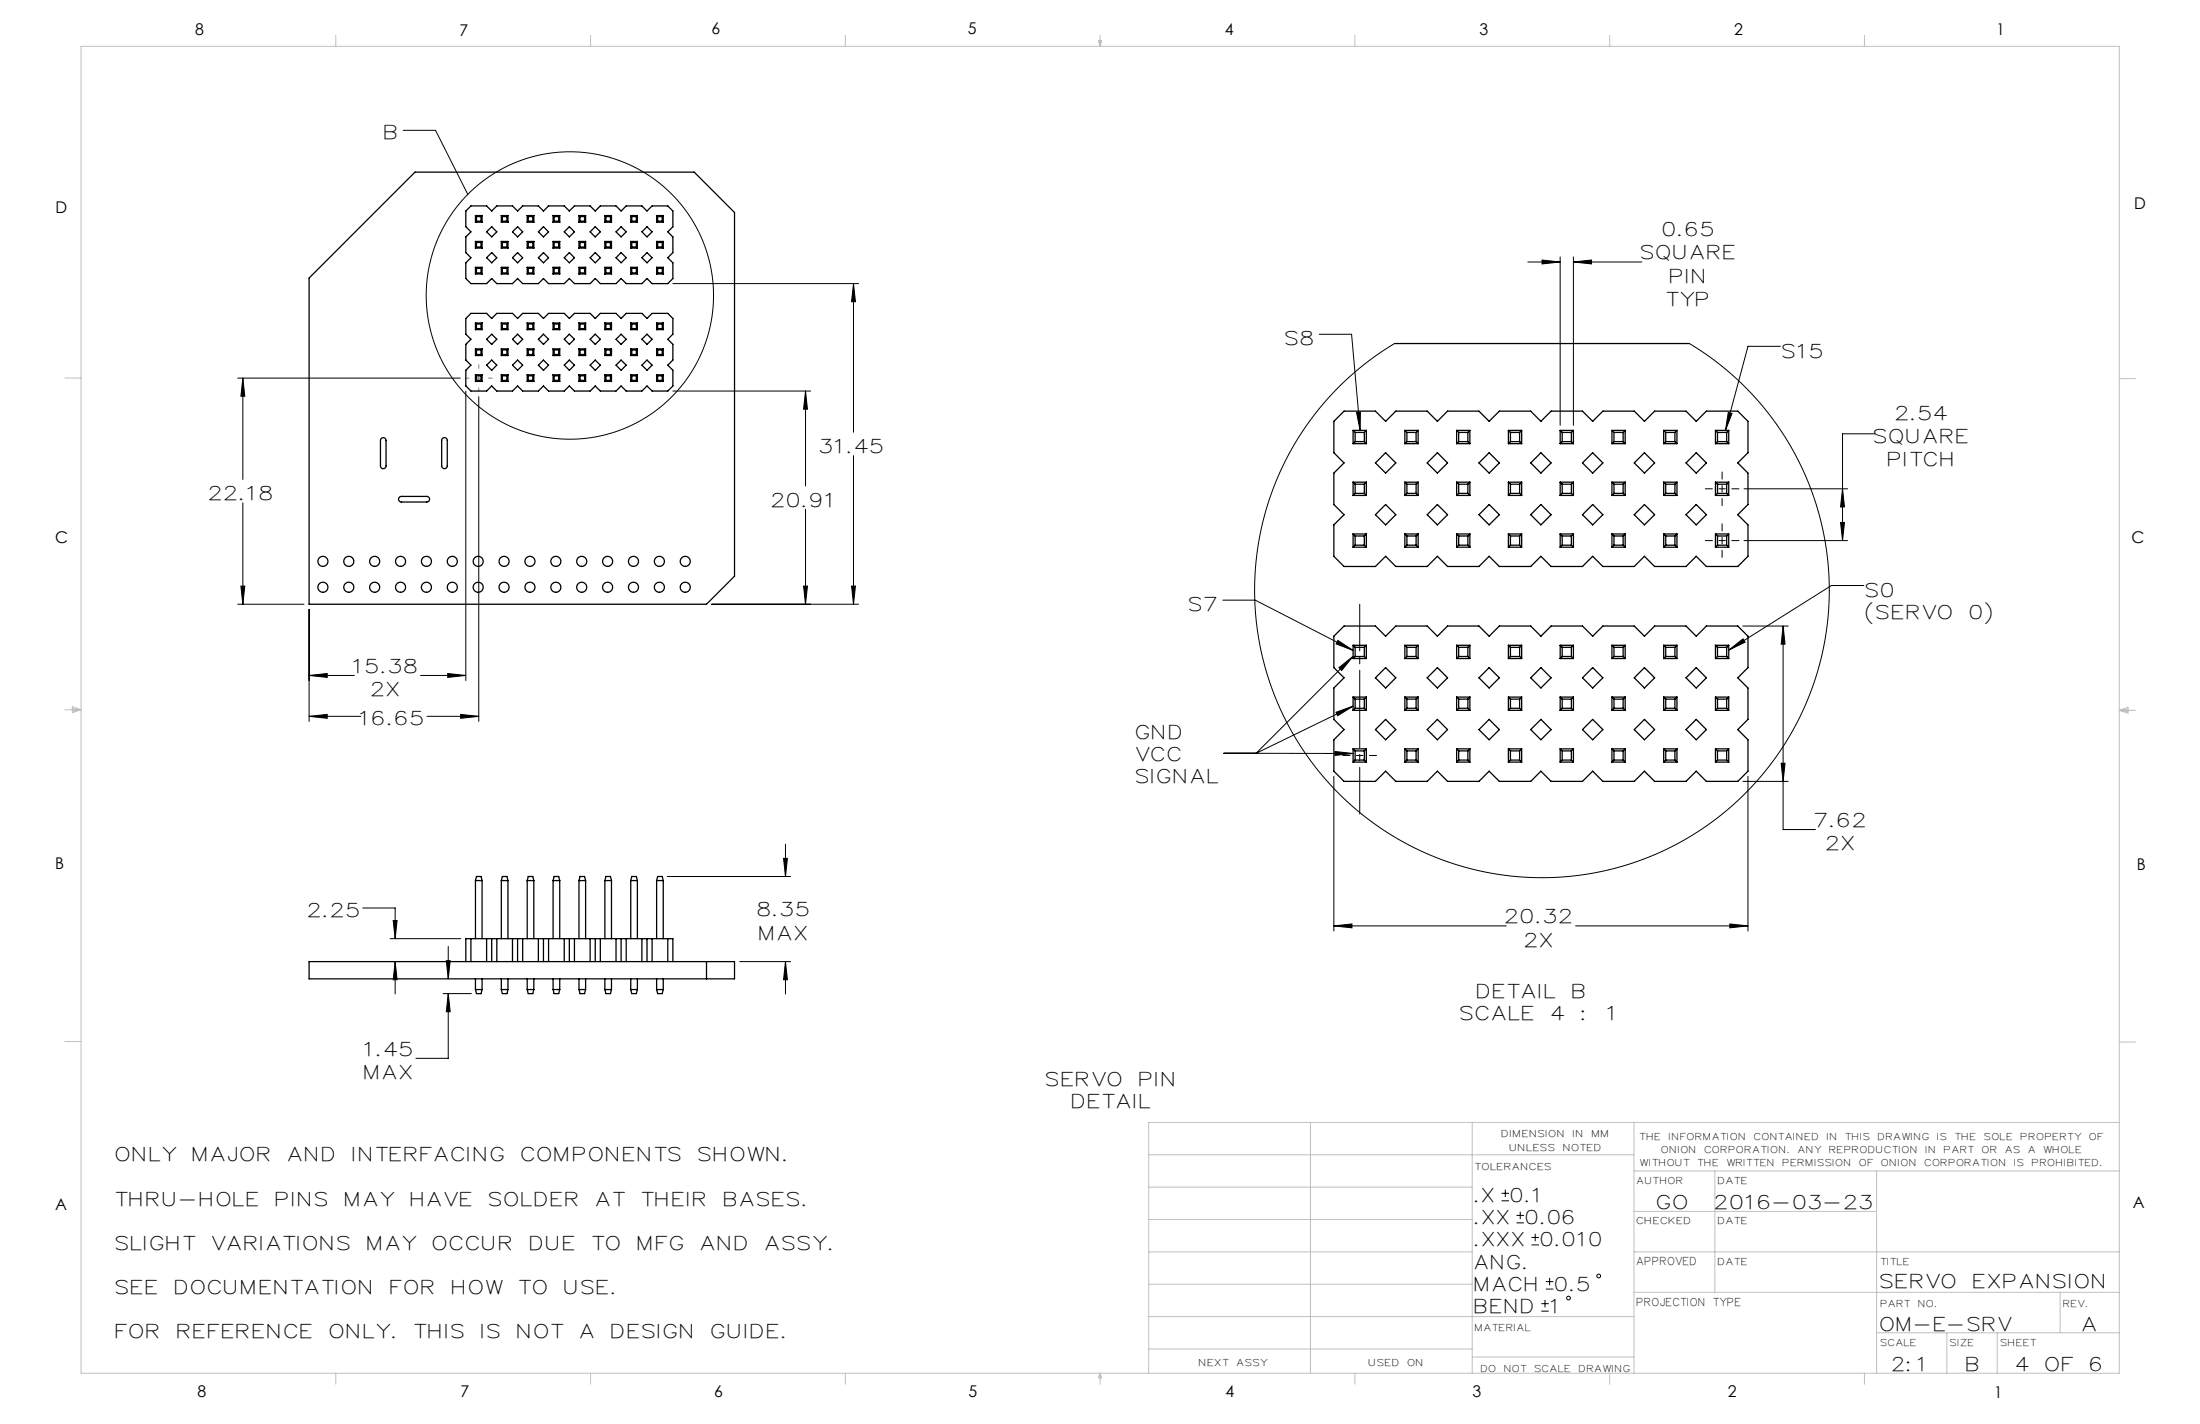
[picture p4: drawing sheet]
<svg xmlns="http://www.w3.org/2000/svg" width="432mm" height="279mm" viewBox="0 0 432 279" stroke-linecap="round" stroke-linejoin="round" font-family="sans-serif">
<g fill="none" stroke="#000" stroke-width=".2">
<path d="M79.1 25.6h6.4l6.3 12.5M132.1 55.6h36.4M167.5 55.6l.4 3.6h-.8zM167.5 55.6v29.2M299.9 51.4h6.3M302.7 51l3.5 .4-3.5 .4zM306.2 50.4v33M308.8 51.4l3.6-.4v.8zM308.8 50.4v33M308.8 51.4h13.4M46.7 74.2h43.6M47.7 74.2l.3 3.5h-.7z"/>
<path d="M47.7 74.2v19.9M91.4 76.7v56.8M94 77.8v63.8M132.1 76.7h27M158.1 76.7l.4 3.6h-.8zM158.1 76.7v18.7M258.9 65.6h6.4l1.7 18.8M273.7 67.4l-4 2.6-3.6 2.8-3.3 3.1-3 3.3-2.8 3.5-2.5 3.8-2.3 4.2-1.9 4.1-1.6 4.5-1.1 4.4-.8 4.4-.5 4.5v4.8l.3 4.5 .7 4.7 1 4.4 1.5 4.6 1.8 4.1 2 4 2.4 3.9 2.7 3.6 3 3.4 3.2 3.1 3.7 3.1 3.9 2.7 3.9 2.3 4.1 1.9 4.2 1.6 4.4 1.3 4.4 .9 4.4 .5 4.8 .2 4.5-.2 4.8-.6 4.4-.9 4.3-1.3 4.5-1.7 4.1-2 3.9-2.3 3.6-2.5 3.5-2.9 3.4-3.4 3-3.4 2.7-3.6 2.3-3.8 2.2-4.3 1.7-4.2 1.4-4.3 1-4.4 .7-4.7 .3-4.5-.1-4.7-.4-4.5-.8-4.4-1.2-4.6-1.6-4.3-1.8-4.1-2.3-4.2-2.5-3.7-2.8-3.6-3.1-3.3-3.3-3-3.6-2.8-3.9-2.6M349.4 68h-6.3l-4.4 16.4M47.7 98.7v19.9M158.1 99.9v18.7M167.5 89.4v29.2"/>
<path d="M266.3 80.9h.7v3.5zM339.2 80.9l.7 .2-1.2 3.3zM342.3 95.9h20.3M361.6 95.9l.4 3.6h-.7zM368 85.1h-6.4v21M46.7 118.6h13M47.3 115h.7l-.3 3.6zM60.7 119.6v22M139.7 118.6h28.8M157.7 115h.8l-.4 3.6zM167.1 115h.8l-.4 3.6zM240 117.8h6.4l19.2 9.8"/>
<path d="M342.3 106.1h20.3M361.3 102.5h.7l-.4 3.6zM365.8 114.9h-6.3l-20.2 12.7M60.7 132.5l3.5-.3v.7zM60.7 132.5h8.8M82.5 132.5h8.9M87.9 132.2l3.5 .3-3.5 .4zM262.2 139.8l3.4-1.3-3.1 1.9zM262.6 125.7l3 1.9-3.4-1.3zM262.8 131l2.8-2.2-2.3 2.7zM265.6 128.8l-19.1 19M265.6 138.5l-19.1 9.3"/>
<path d="M339.3 127.6l2.8-2.3 .4 .7zM342.1 122.8h8.9M350 122.8l.4 3.6h-.8zM350 122.8v40h6.3M60.7 140.6l3.5-.4v.7zM60.7 140.6h10.1M83.8 140.6h10.2M90.4 140.2l3.6 .4-3.6 .3zM240.2 147.8h6.3M246.5 147.8h19.1M261.8 152.3v30.4M262 147.5l3.6 .3-3.6 .4z"/>
<path d="M342.1 153.3h8.9M343.1 152.3v30.4M349.6 149.8h.8l-.4 3.5zM71.2 178.2h6.4v6M131 172h24.2M153.8 168.4h.7l-.3 3.6zM154.2 165.6v6.4M76.6 184.2h13.8M77.2 180.6h.7l-.3 3.6zM77.6 188.7l.3 3.5h-.7zM77.6 188.7v6.3M87 195h5.5"/>
<path d="M87.6 188.5h.8l-.4 3.6zM88 195l.4 3.5h-.8zM88 195v12.6h-6.4M88 185.7v6.4M145.2 188.7h10M154.2 188.7l.3 3.5h-.7zM154.2 188.7v6.3M261.8 181.7l3.6-.4v.8zM261.8 181.7h33.8M309.2 181.7h33.9M339.5 181.3l3.6 .4-3.6 .4zM294.7 235.6h1.5"/>
<path d="M294.7 234.1h1.5M295.4 233.4v1.5M297.7 239.9h1.4M297.7 238.5h1.4M298.4 237.7v1.5M300.6 244.3h1.5M300.6 242.8h1.5M301.3 242.1v1.4M302.5 257.3h1.5M302.5 255.8h1.5M303.2 255.1v1.4M303.4 252.9h1.5"/>
<path d="M303.4 251.5h1.5M304.1 250.7v1.5"/>
<circle cx="111.9" cy="58" r="28.2"/>
<circle cx="307.9" cy="254.7" r=".37"/>
<circle cx="313.8" cy="250.4" r=".37"/>
</g>
<path d="M266.9 118.6v41.1" fill="none" stroke="#000" stroke-width=".2" stroke-dasharray="15.2 1.3 1.3 1.3" stroke-dashoffset="6.1"/>
<path d="M334.7 95.9h6.6M338 92.6v6.6M338 102.8v6.6M341.3 106.1h-6.6M263.6 148.2h6.6" fill="none" stroke="#000" stroke-width=".2" stroke-dasharray="15.2 1.3 1.3 1.3" stroke-dashoffset="13.8"/>
<path d="M94 71.5v5.3M96.6 74.2h-5.3" fill="none" stroke="#808080" stroke-width=".2" stroke-dasharray="15.2 1.3 1.3 1.3" stroke-dashoffset="14.5"/>
<g fill="none" stroke="#c0c0c0" stroke-width=".2">
<path d="M15.9 9.1h400.1v260.3h-400.1zM65.9 6.9v2.2M115.9 6.9v2.2M165.9 6.9v2.2M215.6 8h.6l-.3 1.1zM215.7 8l.2 1.1M215.9 6.9v2.2M216 8l-.1 1.1M265.9 6.9v2.2M315.9 6.9v2.2M365.9 6.9v2.2M12.7 74.2h3.2"/>
<path d="M416 74.3h3.1M12.7 139.3h3.2M14.2 139l1.7 .3M14.2 138.7l1.7 .6-1.7 .5zM15.9 139.3l-1.7 .2M416 139.4h3.1M416 139.4l1.7-.6v1.1zM416 139.4l1.7 .2M417.7 139.1l-1.7 .3M12.7 204.4h3.2M416 204.5h3.1M225.5 226.6h95.2"/>
<path d="M225.5 239.3h63.5M225.5 232.9h63.5M257.2 220.2v49.2M289 220.2v49.2M320.7 220.2v49.2M320.7 237.7h47.6M320.7 229.8h95.3M336.6 229.8v23.8M368.3 229.8v39.6M416 220.2h-190.5v49.2M225.5 258.3h95.2M225.5 245.6h63.5"/>
<path d="M225.5 252h63.5M320.7 253.6h95.3M320.7 245.6h95.3M404.3 253.6v7.9M65.9 269.4v2.2M115.9 269.4v2.2M165.9 269.4v2.2M215.9 269.4v2.2M215.9 269.4l.3 .9h-.6zM225.5 264.7h63.5M265.9 269.4v2.2M289 266.3h31.7"/>
<path d="M315.9 269.4v2.2M365.9 269.4v2.2M368.3 261.5h47.7M382.1 261.5v7.9M392 261.5v7.9"/>
</g>
<g fill="#000">
<path d="M60.7 132.5l3.5-.3v.7zM87.9 132.2l3.5 .3-3.5 .4zM47.7 74.2l.3 3.5h-.7zM47.3 115h.7l-.3 3.6zM90.4 140.2l3.6 .4-3.6 .3zM60.7 140.6l3.5-.4v.7zM157.7 115h.8l-.4 3.6zM158.1 76.7l.4 3.6h-.8zM167.1 115h.8l-.4 3.6zM167.5 55.6l.4 3.6h-.8zM153.8 168.4h.7l-.3 3.6zM154.2 188.7l.3 3.5h-.7zM77.2 180.6h.7l-.3 3.6zM77.6 188.7l.3 3.5h-.7zM87.6 188.5h.8l-.4 3.6zM88 195l.4 3.5h-.8zM261.8 181.7l3.6-.4v.8zM339.5 181.3l3.6 .4-3.6 .4zM349.6 149.8h.8l-.4 3.5zM350 122.8l.4 3.6h-.8zM361.6 95.9l.4 3.6h-.7zM361.3 102.5h.7l-.4 3.6zM302.7 51l3.5 .4-3.5 .4zM308.8 51.4l3.6-.4v.8z"/>
<path d="M262.8 131l2.8-2.2-2.3 2.7zM262.2 139.8l3.4-1.3-3.1 1.9zM262 147.5l3.6 .3-3.6 .4zM339.3 127.6l2.8-2.3 .4 .7zM262.6 125.7l3 1.9-3.4-1.3zM266.3 80.9h.7v3.5zM339.2 80.9l.7 .2-1.2 3.3z"/>
</g>
<g fill="none" stroke="#000" stroke-width=".25">
<path d="M60.7 54.6l20.8-20.8h54.7l8 7.9v71.4l-5.5 5.5h-78zM91.4 41.4l1-1h3.1l1 1 1-1h3.1l1 1 1-1h3.1l1 1 1-1h3l1 1 1-1h3.1l1 1 1-1h3.1l1 1 1-1h3.1l1 1 1-1h3.1l1 1v3.1l-1 1 1 1v3.1l-1 1 1 1v3l-1 1h-3.1l-1-1-1 1h-3.1l-1-1-1 1h-3.1l-1-1-1 1h-3.1l-1-1-1 1h-3l-1-1-1 1h-3.1l-1-1-1 1h-3.1l-1-1-1 1h-3.1l-1-1v-3l1-1-1-1v-3.1l1-1-1-1zM93.3 43.6h1.3M93.3 42.3v1.3M93.3 47.4v1.3M93.3 52.5v1.3M93.3 42.3l.2 .2M93.3 42.3h1.3M93.3 53.8h1.3M93.3 52.5h1.3M93.3 48.7h1.3M93.3 47.4h1.3"/>
<path d="M93.3 47.4l.2 .2M93.3 52.5l.2 .2M93.5 43.4h.9M93.5 42.5v.9M93.5 47.6v.9M93.5 52.7v.9M93.5 42.5h.9M93.5 43.4l-.2 .2M93.5 48.5h.9M93.5 47.6h.9M93.5 53.6h.9M93.5 52.7h.9"/>
<path d="M93.5 48.5l-.2 .2M93.5 53.6l-.2 .2M94.4 42.5v.9M94.4 47.6v.9M94.4 52.7v.9M94.4 43.4l.2 .2M94.4 48.5l.2 .2M94.4 53.6l.2 .2M94.6 42.3l-.2 .2M94.6 42.3v1.3M94.6 47.4v1.3M94.6 52.5v1.3"/>
<path d="M94.6 47.4l-.2 .2M94.6 52.5l-.2 .2M95.5 50.6l1-1 1 1-1 1zM96.5 44.5l1 1-1 1-1-1zM98.4 47.4l.2 .2M98.4 43.6h1.3M98.4 42.3h1.3M98.4 53.8h1.3M98.4 52.5h1.3M98.4 48.7h1.3M98.4 47.4h1.3M98.4 52.5l.2 .2"/>
<path d="M98.4 42.3v1.3M98.4 47.4v1.3M98.4 52.5v1.3M98.4 42.3l.2 .2M98.6 43.4h.9M98.6 42.5h.9M98.6 48.5h.9M98.6 47.6h.9M98.6 53.6h.9M98.6 52.7h.9M98.6 43.4l-.2 .2M98.6 42.5v.9"/>
<path d="M98.6 47.6v.9M98.6 52.7v.9M98.6 48.5l-.2 .2M98.6 53.6l-.2 .2M99.5 48.5l.2 .2M99.5 53.6l.2 .2M99.5 42.5v.9M99.5 47.6v.9M99.5 52.7v.9M99.5 43.4l.2 .2M99.7 42.3l-.2 .2M99.7 47.4l-.2 .2"/>
<path d="M99.7 42.3v1.3M99.7 47.4v1.3M99.7 52.5v1.3M99.7 52.5l-.2 .2M100.6 50.6l1-1 1 1-1 1zM100.6 45.5l1-1 1 1-1 1zM103.5 52.5l.2 .2M103.5 43.6h1.3M103.5 42.3h1.3M103.5 47.4l.2 .2M103.5 53.8h1.3M103.5 52.5h1.3"/>
<path d="M103.5 48.7h1.3M103.5 47.4h1.3M103.5 42.3l.2 .2M103.5 42.3v1.3M103.5 47.4v1.3M103.5 52.5v1.3M103.7 43.4h.9M103.7 42.5h.9M103.7 48.5h.9M103.7 47.6h.9M103.7 53.6h.9M103.7 52.7h.9"/>
<path d="M103.7 43.4l-.2 .2M103.7 42.5v.9M103.7 47.6v.9M103.7 52.7v.9M103.7 53.6l-.2 .2M103.7 48.5l-.2 .2M104.6 53.6l.2 .2M104.6 48.5l.2 .2M104.6 42.5v.9M104.6 47.6v.9M104.6 52.7v.9M104.6 43.4l.2 .2"/>
<path d="M104.8 42.3l-.2 .2M104.8 52.5l-.2 .2M104.8 42.3v1.3M104.8 47.4v1.3M104.8 52.5v1.3M104.8 47.4l-.2 .2M105.7 50.6l1-1 1 1-1 1zM105.7 45.5l1-1 1 1-1 1zM108.6 43.6h1.3M108.6 42.3h1.3M108.6 52.5l.2 .2M108.6 53.8h1.3"/>
<path d="M108.6 42.3v1.3M108.6 47.4v1.3M108.6 52.5v1.3M108.6 52.5h1.3M108.6 48.7h1.3M108.6 47.4h1.3M108.6 42.3l.2 .2M108.6 47.4l.2 .2M108.8 43.4h.9M108.8 42.5h.9M108.8 48.5h.9M108.8 47.6h.9"/>
<path d="M108.8 53.6h.9M108.8 42.5v.9M108.8 47.6v.9M108.8 52.7v.9M108.8 52.7h.9M108.8 53.6l-.2 .2M108.8 48.5l-.2 .2M108.8 43.4l-.2 .2M109.7 42.5v.9M109.7 47.6v.9M109.7 52.7v.9M109.7 53.6l.2 .2"/>
<path d="M109.7 48.5l.2 .2M109.7 43.4l.2 .2M109.9 52.5l-.2 .2M109.9 42.3v1.3M109.9 47.4v1.3M109.9 52.5v1.3M109.9 47.4l-.2 .2M109.9 42.3l-.2 .2M110.7 50.6l1-1 1 1-1 1zM111.7 44.5l1 1-1 1-1-1zM113.6 43.6h1.3M113.6 42.3h1.3"/>
<path d="M113.6 53.8h1.3M113.6 52.5h1.3M113.6 48.7h1.3M113.6 47.4h1.3M113.6 52.5l.2 .2M113.6 42.3v1.3M113.6 47.4v1.3M113.6 52.5v1.3M113.6 42.3l.2 .2M113.6 47.4l.2 .2M113.8 43.4h.9M113.8 42.5h.9"/>
<path d="M113.8 48.5h.9M113.8 42.5v.9M113.8 47.6v.9M113.8 52.7v.9M113.8 47.6h.9M113.8 53.6h.9M113.8 52.7h.9M113.8 48.5l-.2 .2M113.8 53.6l-.2 .2M113.8 43.4l-.2 .2M114.7 42.5v.9M114.7 47.6v.9"/>
<path d="M114.7 52.7v.9M114.7 53.6l.2 .2M114.7 43.4l.2 .2M114.7 48.5l.2 .2M114.9 47.4l-.2 .2M114.9 52.5l-.2 .2M114.9 42.3v1.3M114.9 47.4v1.3M114.9 52.5v1.3M114.9 42.3l-.2 .2M115.8 50.6l1-1 1 1-1 1zM115.8 45.5l1-1 1 1-1 1z"/>
<path d="M118.7 43.6h1.3M118.7 42.3h1.3M118.7 53.8h1.3M118.7 52.5h1.3M118.7 48.7h1.3M118.7 47.4h1.3M118.7 52.5l.2 .2M118.7 42.3v1.3M118.7 47.4v1.3M118.7 52.5v1.3M118.7 47.4l.2 .2M118.7 42.3l.2 .2"/>
<path d="M118.9 43.4h.9M118.9 42.5h.9M118.9 48.5h.9M118.9 47.6h.9M118.9 53.6h.9M118.9 52.7h.9M118.9 43.4l-.2 .2M118.9 48.5l-.2 .2M118.9 42.5v.9M118.9 47.6v.9M118.9 52.7v.9M118.9 53.6l-.2 .2"/>
<path d="M119.8 42.5v.9M119.8 47.6v.9M119.8 52.7v.9M119.8 53.6l.2 .2M119.8 48.5l.2 .2M119.8 43.4l.2 .2M120 42.3l-.2 .2M120 47.4l-.2 .2M120 52.5l-.2 .2M120 42.3v1.3M120 47.4v1.3M120 52.5v1.3"/>
<path d="M120.9 50.6l1-1 1 1-1 1zM121.9 44.5l1 1-1 1-1-1zM123.8 43.6h1.3M123.8 42.3h1.3M123.8 53.8h1.3M123.8 52.5h1.3M123.8 42.3l.2 .2M123.8 48.7h1.3M123.8 47.4h1.3M123.8 52.5l.2 .2M123.8 42.3v1.3M123.8 47.4v1.3"/>
<path d="M123.8 52.5v1.3M123.8 47.4l.2 .2M124 43.4h.9M124 42.5h.9M124 48.5h.9M124 47.6h.9M124 53.6h.9M124 52.7h.9M124 53.6l-.2 .2M124 43.4l-.2 .2M124 48.5l-.2 .2M124 42.5v.9"/>
<path d="M124 47.6v.9M124 52.7v.9M124.9 43.4l.2 .2M124.9 42.5v.9M124.9 47.6v.9M124.9 52.7v.9M124.9 53.6l.2 .2M124.9 48.5l.2 .2M125.1 52.5l-.2 .2M125.1 47.4l-.2 .2M125.1 42.3v1.3M125.1 47.4v1.3"/>
<path d="M125.1 52.5v1.3M125.1 42.3l-.2 .2M127 44.5l1 1-1 1-1-1zM127 49.6l1 1-1 1-1-1zM128.9 43.6h1.3M128.9 42.3h1.3M128.9 53.8h1.3M128.9 52.5h1.3M128.9 47.4l.2 .2M128.9 48.7h1.3M128.9 42.3v1.3M128.9 47.4v1.3"/>
<path d="M128.9 52.5v1.3M128.9 47.4h1.3M128.9 52.5l.2 .2M128.9 42.3l.2 .2M129.1 43.4h.9M129.1 42.5h.9M129.1 48.5h.9M129.1 47.6h.9M129.1 53.6h.9M129.1 52.7h.9M129.1 42.5v.9M129.1 47.6v.9"/>
<path d="M129.1 52.7v.9M129.1 48.5l-.2 .2M129.1 43.4l-.2 .2M129.1 53.6l-.2 .2M130 42.5v.9M130 47.6v.9M130 52.7v.9M130 48.5l.2 .2M130 53.6l.2 .2M130 43.4l.2 .2M130.2 47.4l-.2 .2M130.2 42.3v1.3"/>
<path d="M130.2 47.4v1.3M130.2 52.5v1.3M130.2 42.3l-.2 .2M130.2 52.5l-.2 .2M92.4 61.5h3.1l1 1 1-1h3.1l1 1 1-1h3.1l1 1 1-1h3l1 1 1-1h3.1l1 1 1-1h3.1l1 1 1-1h3.1l1 1 1-1h3.1l1 1v3.1l-1 1 1 1v3l-1 1 1 1v3.1l-1 1h-3.1l-1-1-1 1h-3.1l-1-1-1 1h-3.1l-1-1-1 1h-3.1l-1-1-1 1h-3l-1-1-1 1h-3.1l-1-1-1 1h-3.1l-1-1-1 1h-3.1l-1-1v-3.1l1-1-1-1v-3l1-1-1-1v-3.1zM93.3 63.4v1.3M93.3 68.5v1.3M93.3 73.5v1.3M93.3 68.5l.2 .2M93.3 69.8h1.3M93.3 64.7h1.3M93.3 74.8h1.3"/>
<path d="M93.3 63.4l.2 .2M93.3 73.5l.2 .2M93.3 73.5h1.3M93.3 68.5h1.3M93.3 63.4h1.3M93.5 63.6v.9M93.5 68.7v.9M93.5 73.7v.9M93.5 69.6h.9M93.5 69.6l-.2 .2M93.5 64.5h.9M93.5 63.6h.9"/>
<path d="M93.5 74.6h.9M93.5 73.7h.9M93.5 74.6l-.2 .2M93.5 68.7h.9M93.5 64.5l-.2 .2M94.4 63.6v.9M94.4 68.7v.9M94.4 73.7v.9M94.4 69.6l.2 .2M94.4 64.5l.2 .2M94.4 74.6l.2 .2M94.6 63.4v1.3"/>
<path d="M94.6 68.5v1.3M94.6 73.5v1.3M94.6 68.5l-.2 .2M94.6 73.5l-.2 .2M94.6 63.4l-.2 .2M96.5 65.6l1 1-1 1-1-1zM96.5 70.6l1 1-1 1-1-1zM98.4 63.4v1.3M98.4 68.5v1.3M98.4 73.5v1.3M98.4 73.5l.2 .2M98.4 69.8h1.3"/>
<path d="M98.4 64.7h1.3M98.4 74.8h1.3M98.4 68.5l.2 .2M98.4 63.4l.2 .2M98.4 73.5h1.3M98.4 68.5h1.3M98.4 63.4h1.3M98.6 63.6v.9M98.6 68.7v.9M98.6 73.7v.9M98.6 69.6h.9M98.6 64.5l-.2 .2"/>
<path d="M98.6 64.5h.9M98.6 63.6h.9M98.6 74.6h.9M98.6 73.7h.9M98.6 74.6l-.2 .2M98.6 69.6l-.2 .2M98.6 68.7h.9M99.5 63.6v.9M99.5 68.7v.9M99.5 73.7v.9M99.5 74.6l.2 .2M99.5 69.6l.2 .2"/>
<path d="M99.5 64.5l.2 .2M99.7 63.4v1.3M99.7 68.5v1.3M99.7 73.5v1.3M99.7 63.4l-.2 .2M99.7 73.5l-.2 .2M99.7 68.5l-.2 .2M101.6 70.6l1 1-1 1-1-1zM101.6 65.6l1 1-1 1-1-1zM103.5 63.4v1.3M103.5 68.5v1.3M103.5 73.5v1.3"/>
<path d="M103.5 69.8h1.3M103.5 64.7h1.3M103.5 74.8h1.3M103.5 73.5l.2 .2M103.5 68.5l.2 .2M103.5 73.5h1.3M103.5 68.5h1.3M103.5 63.4h1.3M103.5 63.4l.2 .2M103.7 63.6v.9M103.7 68.7v.9M103.7 73.7v.9"/>
<path d="M103.7 69.6h.9M103.7 64.5h.9M103.7 63.6h.9M103.7 74.6l-.2 .2M103.7 74.6h.9M103.7 73.7h.9M103.7 69.6l-.2 .2M103.7 64.5l-.2 .2M103.7 68.7h.9M104.6 63.6v.9M104.6 68.7v.9M104.6 73.7v.9"/>
<path d="M104.6 64.5l.2 .2M104.6 74.6l.2 .2M104.6 69.6l.2 .2M104.8 63.4v1.3M104.8 68.5v1.3M104.8 73.5v1.3M104.8 73.5l-.2 .2M104.8 68.5l-.2 .2M104.8 63.4l-.2 .2M105.7 66.6l1-1 1 1-1 1zM106.7 70.6l1 1-1 1-1-1zM108.6 63.4v1.3"/>
<path d="M108.6 68.5v1.3M108.6 73.5v1.3M108.6 69.8h1.3M108.6 64.7h1.3M108.6 68.5l.2 .2M108.6 74.8h1.3M108.6 73.5l.2 .2M108.6 73.5h1.3M108.6 68.5h1.3M108.6 63.4h1.3M108.6 63.4l.2 .2M108.8 63.6v.9"/>
<path d="M108.8 68.7v.9M108.8 73.7v.9M108.8 69.6h.9M108.8 64.5h.9M108.8 63.6h.9M108.8 69.6l-.2 .2M108.8 74.6h.9M108.8 73.7h.9M108.8 64.5l-.2 .2M108.8 74.6l-.2 .2M108.8 68.7h.9M109.7 63.6v.9"/>
<path d="M109.7 68.7v.9M109.7 73.7v.9M109.7 69.6l.2 .2M109.7 74.6l.2 .2M109.7 64.5l.2 .2M109.9 63.4v1.3M109.9 68.5v1.3M109.9 73.5v1.3M109.9 68.5l-.2 .2M109.9 63.4l-.2 .2M109.9 73.5l-.2 .2M110.7 66.6l1-1 1 1-1 1z"/>
<path d="M111.7 70.6l1 1-1 1-1-1zM113.6 63.4v1.3M113.6 68.5v1.3M113.6 73.5v1.3M113.6 69.8h1.3M113.6 63.4l.2 .2M113.6 64.7h1.3M113.6 73.5l.2 .2M113.6 74.8h1.3M113.6 68.5l.2 .2M113.6 73.5h1.3M113.6 68.5h1.3"/>
<path d="M113.6 63.4h1.3M113.8 63.6v.9M113.8 68.7v.9M113.8 73.7v.9M113.8 69.6h.9M113.8 64.5h.9M113.8 63.6h.9M113.8 64.5l-.2 .2M113.8 74.6h.9M113.8 73.7h.9M113.8 74.6l-.2 .2M113.8 69.6l-.2 .2"/>
<path d="M113.8 68.7h.9M114.7 63.6v.9M114.7 68.7v.9M114.7 73.7v.9M114.7 64.5l.2 .2M114.7 74.6l.2 .2M114.7 69.6l.2 .2M114.9 63.4v1.3M114.9 68.5v1.3M114.9 73.5v1.3M114.9 63.4l-.2 .2M114.9 73.5l-.2 .2"/>
<path d="M114.9 68.5l-.2 .2M115.8 66.6l1-1 1 1-1 1zM116.8 70.6l1 1-1 1-1-1zM118.7 63.4v1.3M118.7 68.5v1.3M118.7 73.5v1.3M118.7 69.8h1.3M118.7 68.5l.2 .2M118.7 64.7h1.3M118.7 74.8h1.3M118.7 63.4l.2 .2M118.7 73.5l.2 .2"/>
<path d="M118.7 73.5h1.3M118.7 68.5h1.3M118.7 63.4h1.3M118.9 63.6v.9M118.9 68.7v.9M118.9 73.7v.9M118.9 69.6h.9M118.9 64.5h.9M118.9 63.6h.9M118.9 74.6h.9M118.9 73.7h.9M118.9 69.6l-.2 .2"/>
<path d="M118.9 64.5l-.2 .2M118.9 74.6l-.2 .2M118.9 68.7h.9M119.8 63.6v.9M119.8 68.7v.9M119.8 73.7v.9M119.8 64.5l.2 .2M119.8 74.6l.2 .2M119.8 69.6l.2 .2M120 63.4v1.3M120 68.5v1.3M120 73.5v1.3"/>
<path d="M120 68.5l-.2 .2M120 63.4l-.2 .2M120 73.5l-.2 .2M120.9 66.6l1-1 1 1-1 1zM121.9 70.6l1 1-1 1-1-1zM123.8 63.4v1.3M123.8 68.5v1.3M123.8 73.5v1.3M123.8 69.8h1.3M123.8 64.7h1.3M123.8 74.8h1.3M123.8 68.5l.2 .2"/>
<path d="M123.8 73.5l.2 .2M123.8 73.5h1.3M123.8 63.4l.2 .2M123.8 68.5h1.3M123.8 63.4h1.3M124 63.6v.9M124 68.7v.9M124 73.7v.9M124 69.6h.9M124 64.5h.9M124 63.6h.9M124 74.6h.9"/>
<path d="M124 73.7h.9M124 64.5l-.2 .2M124 69.6l-.2 .2M124 68.7h.9M124 74.6l-.2 .2M124.9 63.6v.9M124.9 68.7v.9M124.9 73.7v.9M124.9 69.6l.2 .2M124.9 74.6l.2 .2M124.9 64.5l.2 .2M125.1 63.4v1.3"/>
<path d="M125.1 68.5v1.3M125.1 73.5v1.3M125.1 63.4l-.2 .2M125.1 68.5l-.2 .2M125.1 73.5l-.2 .2M126 66.6l1-1 1 1-1 1zM127 70.6l1 1-1 1-1-1zM128.9 63.4v1.3M128.9 68.5v1.3M128.9 73.5v1.3M128.9 69.8h1.3M128.9 64.7h1.3"/>
<path d="M128.9 74.8h1.3M128.9 73.5h1.3M128.9 68.5l.2 .2M128.9 68.5h1.3M128.9 73.5l.2 .2M128.9 63.4h1.3M128.9 63.4l.2 .2M129.1 63.6v.9M129.1 68.7v.9M129.1 73.7v.9M129.1 69.6h.9M129.1 64.5h.9"/>
<path d="M129.1 63.6h.9M129.1 74.6h.9M129.1 73.7h.9M129.1 64.5l-.2 .2M129.1 68.7h.9M129.1 69.6l-.2 .2M129.1 74.6l-.2 .2M130 63.6v.9M130 68.7v.9M130 73.7v.9M130 69.6l.2 .2M130 74.6l.2 .2"/>
<path d="M130 64.5l.2 .2M130.2 63.4v1.3M130.2 68.5v1.3M130.2 73.5v1.3M130.2 63.4l-.2 .2M130.2 68.5l-.2 .2M130.2 73.5l-.2 .2M273.7 67.4h57.9M74.8 86a.55 .55 0 0 1 .6-.1 .55 .55 0 0 1 .4 .5v5a.55 .55 0 0 1-.6 .6 .55 .55 0 0 1-.5-.6v-5zM78.4 97.6l.4-.2h5a.55 .55 0 0 1 .5 .6 .55 .55 0 0 1-.5 .5h-5a.55 .55 0 0 1-.5-.3 .55 .55 0 0 1 .1-.6zM86.8 86a.55 .55 0 0 1 .6-.1 .55 .55 0 0 1 .4 .5v5a.55 .55 0 0 1-.6 .6 .55 .55 0 0 1-.5-.6v-5zM261.8 82.7l2-2h6.2l2 2 2-2h6.1l2 2 2-2h6.2l2 2 2-2h6.1l2 2 2-2h6.2l2 2 2-2h6.2l2 2 2-2h6.1l2 2 2-2h6.2l2 2v6.1l-2 2 2 2v6.2l-2 2 2 2v6.1l-2 2h-6.2l-2-2-2 2h-6.1l-2-2-2 2h-6.2l-2-2-2 2h-6.2l-2-2-2 2h-6.1l-2-2-2 2h-6.2l-2-2-2 2h-6.1l-2-2-2 2h-6.2l-2-2v-6.1l2-2-2-2v-6.2l2-2-2-2z"/>
<path d="M265.6 84.4l.4 .4M265.6 87h2.6M265.6 84.4v2.6M265.6 94.6v2.6M265.6 84.4h2.6M265.6 97.2h2.6M265.6 94.6h2.6M265.6 94.6l.4 .4M266 86.6h1.8M266 84.8v1.8M266 95v1.8M266 84.8h1.8"/>
<path d="M266 86.6l-.4 .4M266 96.8h1.8M266 95h1.8M266 96.8l-.4 .4M267.8 84.8v1.8M267.8 95v1.8M267.8 86.6l.4 .4M267.8 96.8l.4 .4M268.2 84.4l-.4 .4M268.2 84.4v2.6M268.2 94.6v2.6M268.2 94.6l-.4 .4"/>
<path d="M272 88.8l2 2-2 2-2-2zM275.7 94.6l.4 .4M275.7 87h2.6M275.7 84.4h2.6M275.7 84.4l.4 .4M275.7 97.2h2.6M275.7 94.6h2.6M275.7 84.4v2.6M275.7 94.6v2.6M276.1 86.6h1.8M276.1 84.8h1.8M276.1 96.8h1.8"/>
<path d="M276.1 95h1.8M276.1 86.6l-.4 .4M276.1 84.8v1.8M276.1 95v1.8M276.1 96.8l-.4 .4M277.9 96.8l.4 .4M277.9 86.6l.4 .4M277.9 84.8v1.8M277.9 95v1.8M278.3 84.4l-.4 .4M278.3 94.6l-.4 .4M278.3 84.4v2.6"/>
<path d="M278.3 94.6v2.6M282.1 99l2 2-2 2-2-2zM282.1 88.8l2 2-2 2-2-2zM285.9 87h2.6M285.9 84.4h2.6M285.9 94.6l.4 .4M285.9 97.2h2.6M285.9 94.6h2.6M285.9 84.4l.4 .4M285.9 84.4v2.6M285.9 94.6v2.6M286.3 86.6h1.8"/>
<path d="M286.3 84.8h1.8M286.3 96.8h1.8M286.3 95h1.8M286.3 86.6l-.4 .4M286.3 84.8v1.8M286.3 95v1.8M286.3 96.8l-.4 .4M288.1 96.8l.4 .4M288.1 86.6l.4 .4M288.1 84.8v1.8M288.1 95v1.8M288.5 84.4l-.4 .4"/>
<path d="M288.5 84.4v2.6M288.5 94.6v2.6M288.5 94.6l-.4 .4M292.3 88.8l2 2-2 2-2-2zM296.1 87h2.6M296.1 84.4h2.6M296.1 84.4v2.6M296.1 94.6v2.6M296.1 97.2h2.6M296.1 94.6h2.6M296.1 94.6l.4 .4M296.1 84.4l.4 .4"/>
<path d="M296.5 86.6h1.8M296.5 84.8h1.8M296.5 96.8h1.8M296.5 95h1.8M296.5 84.8v1.8M296.5 95v1.8M296.5 96.8l-.4 .4M296.5 86.6l-.4 .4M298.3 84.8v1.8M298.3 95v1.8M298.3 96.8l.4 .4M298.3 86.6l.4 .4"/>
<path d="M298.7 84.4v2.6M298.7 94.6v2.6M298.7 94.6l-.4 .4M298.7 84.4l-.4 .4M300.4 90.8l2-2 2 2-2 2zM306.2 87h2.6M306.2 84.4h2.6M306.2 97.2h2.6M306.2 94.6h2.6M306.2 84.4v2.6M306.2 94.6v2.6M306.2 94.6l.4 .4"/>
<path d="M306.2 84.4l.4 .4M306.6 86.6h1.8M306.6 84.8h1.8M306.6 96.8h1.8M306.6 84.8v1.8M306.6 95v1.8M306.6 95h1.8M306.6 96.8l-.4 .4M306.6 86.6l-.4 .4M308.4 84.8v1.8M308.4 95v1.8M308.4 96.8l.4 .4"/>
<path d="M308.4 86.6l.4 .4M308.8 94.6l-.4 .4M308.8 84.4v2.6M308.8 94.6v2.6M308.8 84.4l-.4 .4M312.6 88.8l2 2-2 2-2-2zM316.4 87h2.6M316.4 84.4h2.6M316.4 97.2h2.6M316.4 94.6h2.6M316.4 84.4v2.6M316.4 94.6v2.6"/>
<path d="M316.4 84.4l.4 .4M316.4 94.6l.4 .4M316.8 86.6h1.8M316.8 84.8h1.8M316.8 96.8h1.8M316.8 95h1.8M316.8 86.6l-.4 .4M316.8 96.8l-.4 .4M316.8 84.8v1.8M316.8 95v1.8M318.6 84.8v1.8M318.6 95v1.8"/>
<path d="M318.6 96.8l.4 .4M318.6 86.6l.4 .4M319 84.4l-.4 .4M319 94.6l-.4 .4M319 84.4v2.6M319 94.6v2.6M322.8 88.8l2 2-2 2-2-2zM326.5 87h2.6M326.5 84.4h2.6M326.5 84.4l.4 .4M326.5 97.2h2.6M326.5 94.6h2.6"/>
<path d="M326.5 84.4v2.6M326.5 94.6v2.6M326.5 94.6l.4 .4M326.9 86.6h1.8M326.9 84.8h1.8M326.9 96.8h1.8M326.9 95h1.8M326.9 86.6l-.4 .4M326.9 96.8l-.4 .4M326.9 84.8v1.8M326.9 95v1.8M328.7 86.6l.4 .4"/>
<path d="M328.7 84.8v1.8M328.7 95v1.8M328.7 96.8l.4 .4M329.1 84.4l-.4 .4M329.1 94.6l-.4 .4M329.1 84.4v2.6M329.1 94.6v2.6M332.9 88.8l2 2-2 2-2-2zM336.7 87h2.6M336.7 84.4h2.6M336.7 94.6l.4 .4M336.7 97.2h2.6"/>
<path d="M336.7 84.4v2.6M336.7 94.6v2.6M336.7 94.6h2.6M336.7 84.4l.4 .4M337.1 86.6h1.8M337.1 84.8h1.8M337.1 96.8h1.8M337.1 95h1.8M337.1 84.8v1.8M337.1 95v1.8M337.1 96.8l-.4 .4M337.1 86.6l-.4 .4"/>
<path d="M338.9 84.8v1.8M338.9 95v1.8M338.9 96.8l.4 .4M338.9 86.6l.4 .4M339.3 94.6l-.4 .4M339.3 84.4v2.6M339.3 94.6v2.6M339.3 84.4l-.4 .4M265.6 104.8v2.6M265.6 107.4h2.6M265.6 104.8h2.6M265.6 104.8l.4 .4"/>
<path d="M266 105.2v1.8M266 107h1.8M266 105.2h1.8M266 107l-.4 .4M267.8 105.2v1.8M267.8 107l.4 .4M268.2 104.8v2.6M268.2 104.8l-.4 .4M270 101l2-2 2 2-2 2zM275.7 107.4h2.6M275.7 104.8h2.6M275.7 104.8l.4 .4"/>
<path d="M275.7 104.8v2.6M276.1 107h1.8M276.1 105.2h1.8M276.1 105.2v1.8M276.1 107l-.4 .4M277.9 107l.4 .4M277.9 105.2v1.8M278.3 104.8v2.6M278.3 104.8l-.4 .4M285.9 107.4h2.6M285.9 104.8h2.6M285.9 104.8l.4 .4"/>
<path d="M285.9 104.8v2.6M286.3 107h1.8M286.3 105.2h1.8M286.3 105.2v1.8M286.3 107l-.4 .4M288.1 105.2v1.8M288.1 107l.4 .4M288.5 104.8l-.4 .4M288.5 104.8v2.6M290.3 101l2-2 2 2-2 2zM296.1 107.4h2.6M296.1 104.8v2.6"/>
<path d="M296.1 104.8l.4 .4M296.1 104.8h2.6M296.5 107h1.8M296.5 105.2v1.8M296.5 105.2h1.8M296.5 107l-.4 .4M298.3 105.2v1.8M298.3 107l.4 .4M298.7 104.8l-.4 .4M298.7 104.8v2.6M300.4 101l2-2 2 2-2 2zM306.2 107.4h2.6"/>
<path d="M306.2 104.8h2.6M306.2 104.8l.4 .4M306.2 104.8v2.6M306.6 105.2v1.8M306.6 107h1.8M306.6 105.2h1.8M306.6 107l-.4 .4M308.4 105.2v1.8M308.4 107l.4 .4M308.8 104.8l-.4 .4M308.8 104.8v2.6M310.6 101l2-2 2 2-2 2z"/>
<path d="M316.4 107.4h2.6M316.4 104.8h2.6M316.4 104.8l.4 .4M316.4 104.8v2.6M316.8 107h1.8M316.8 105.2h1.8M316.8 105.2v1.8M316.8 107l-.4 .4M318.6 105.2v1.8M318.6 107l.4 .4M319 104.8l-.4 .4M319 104.8v2.6"/>
<path d="M320.8 101l2-2 2 2-2 2zM326.5 107.4h2.6M326.5 104.8h2.6M326.5 104.8l.4 .4M326.5 104.8v2.6M326.9 107h1.8M326.9 105.2h1.8M326.9 107l-.4 .4M326.9 105.2v1.8M328.7 107l.4 .4M328.7 105.2v1.8M329.1 104.8l-.4 .4"/>
<path d="M329.1 104.8v2.6M330.9 101l2-2 2 2-2 2zM336.7 107.4h2.6M336.7 104.8h2.6M336.7 104.8v2.6M336.7 104.8l.4 .4M337.1 107h1.8M337.1 105.2h1.8M337.1 105.2v1.8M337.1 107l-.4 .4M338.9 105.2v1.8M338.9 107l.4 .4"/>
<path d="M339.3 104.8v2.6M339.3 104.8l-.4 .4M261.8 124.8l2-2h6.2l2 2 2-2h6.1l2 2 2-2h6.2l2 2 2-2h6.1l2 2 2-2h6.2l2 2 2-2h6.2l2 2 2-2h6.1l2 2 2-2h6.2l2 2v6.2l-2 2 2 2v6.2l-2 2 2 2v6.1l-2 2h-6.2l-2-2-2 2h-6.1l-2-2-2 2h-6.2l-2-2-2 2h-6.2l-2-2-2 2h-6.1l-2-2-2 2h-6.2l-2-2-2 2h-6.1l-2-2-2 2h-6.2l-2-2v-6.1l2-2-2-2v-6.2l2-2-2-2zM265.6 126.6v2.6M265.6 136.8v2.6M265.6 136.8l.4 .4M265.6 139.4h2.6M265.6 129.2h2.6M265.6 136.8h2.6M265.6 126.6h2.6M265.6 126.6l.4 .4M266 127v1.8"/>
<path d="M266 137.2v1.8M266 139h1.8M266 139l-.4 .4M266 128.8h1.8M266 127h1.8M266 137.2h1.8M266 128.8l-.4 .4M267.8 127v1.8M267.8 137.2v1.8M267.8 139l.4 .4M267.8 128.8l.4 .4M268.2 126.6v2.6"/>
<path d="M268.2 136.8v2.6M268.2 136.8l-.4 .4M268.2 126.6l-.4 .4M272 131l2 2-2 2-2-2zM275.7 126.6v2.6M275.7 136.8v2.6M275.7 139.4h2.6M275.7 129.2h2.6M275.7 136.8l.4 .4M275.7 126.6l.4 .4M275.7 136.8h2.6M275.7 126.6h2.6"/>
<path d="M276.1 127v1.8M276.1 137.2v1.8M276.1 139h1.8M276.1 128.8l-.4 .4M276.1 128.8h1.8M276.1 127h1.8M276.1 139l-.4 .4M276.1 137.2h1.8M277.9 127v1.8M277.9 137.2v1.8M277.9 139l.4 .4M277.9 128.8l.4 .4"/>
<path d="M278.3 126.6v2.6M278.3 136.8v2.6M278.3 126.6l-.4 .4M278.3 136.8l-.4 .4M282.1 131l2 2-2 2-2-2zM285.9 126.6v2.6M285.9 136.8v2.6M285.9 139.4h2.6M285.9 129.2h2.6M285.9 136.8l.4 .4M285.9 126.6l.4 .4M285.9 136.8h2.6"/>
<path d="M285.9 126.6h2.6M286.3 127v1.8M286.3 137.2v1.8M286.3 139h1.8M286.3 128.8h1.8M286.3 127h1.8M286.3 139l-.4 .4M286.3 128.8l-.4 .4M286.3 137.2h1.8M288.1 127v1.8M288.1 137.2v1.8M288.1 139l.4 .4"/>
<path d="M288.1 128.8l.4 .4M288.5 126.6v2.6M288.5 136.8v2.6M288.5 136.8l-.4 .4M288.5 126.6l-.4 .4M292.3 131l2 2-2 2-2-2zM296.1 126.6v2.6M296.1 136.8v2.6M296.1 139.4h2.6M296.1 129.2h2.6M296.1 136.8l.4 .4M296.1 126.6l.4 .4"/>
<path d="M296.1 136.8h2.6M296.1 126.6h2.6M296.5 127v1.8M296.5 137.2v1.8M296.5 139h1.8M296.5 128.8h1.8M296.5 127h1.8M296.5 139l-.4 .4M296.5 128.8l-.4 .4M296.5 137.2h1.8M298.3 127v1.8M298.3 137.2v1.8"/>
<path d="M298.3 139l.4 .4M298.3 128.8l.4 .4M298.7 126.6v2.6M298.7 136.8v2.6M298.7 136.8l-.4 .4M298.7 126.6l-.4 .4M302.4 131l2 2-2 2-2-2zM306.2 126.6v2.6M306.2 136.8v2.6M306.2 139.4h2.6M306.2 129.2h2.6M306.2 136.8l.4 .4"/>
<path d="M306.2 136.8h2.6M306.2 126.6l.4 .4M306.2 126.6h2.6M306.6 127v1.8M306.6 137.2v1.8M306.6 139h1.8M306.6 128.8h1.8M306.6 127h1.8M306.6 128.8l-.4 .4M306.6 139l-.4 .4M306.6 137.2h1.8M308.4 127v1.8"/>
<path d="M308.4 137.2v1.8M308.4 128.8l.4 .4M308.4 139l.4 .4M308.8 126.6v2.6M308.8 136.8v2.6M308.8 126.6l-.4 .4M308.8 136.8l-.4 .4M312.6 131l2 2-2 2-2-2zM316.4 126.6v2.6M316.4 136.8v2.6M316.4 139.4h2.6M316.4 136.8l.4 .4"/>
<path d="M316.4 129.2h2.6M316.4 126.6l.4 .4M316.4 136.8h2.6M316.4 126.6h2.6M316.8 127v1.8M316.8 137.2v1.8M316.8 139h1.8M316.8 128.8h1.8M316.8 127h1.8M316.8 139l-.4 .4M316.8 128.8l-.4 .4M316.8 137.2h1.8"/>
<path d="M318.6 127v1.8M318.6 137.2v1.8M318.6 139l.4 .4M318.6 128.8l.4 .4M319 126.6v2.6M319 136.8v2.6M319 136.8l-.4 .4M319 126.6l-.4 .4M322.8 131l2 2-2 2-2-2zM326.5 126.6v2.6M326.5 136.8v2.6M326.5 139.4h2.6"/>
<path d="M326.5 129.2h2.6M326.5 136.8l.4 .4M326.5 126.6l.4 .4M326.5 136.8h2.6M326.5 126.6h2.6M326.9 127v1.8M326.9 137.2v1.8M326.9 139h1.8M326.9 128.8h1.8M326.9 127h1.8M326.9 128.8l-.4 .4M326.9 139l-.4 .4"/>
<path d="M326.9 137.2h1.8M328.7 127v1.8M328.7 137.2v1.8M328.7 139l.4 .4M328.7 128.8l.4 .4M329.1 126.6v2.6M329.1 136.8v2.6M329.1 126.6l-.4 .4M329.1 136.8l-.4 .4M332.9 131l2 2-2 2-2-2zM336.7 126.6v2.6M336.7 136.8v2.6"/>
<path d="M336.7 139.4h2.6M336.7 129.2h2.6M336.7 136.8l.4 .4M336.7 136.8h2.6M336.7 126.6h2.6M336.7 126.6l.4 .4M337.1 127v1.8M337.1 137.2v1.8M337.1 139h1.8M337.1 128.8h1.8M337.1 127h1.8M337.1 128.8l-.4 .4"/>
<path d="M337.1 137.2h1.8M337.1 139l-.4 .4M338.9 127v1.8M338.9 137.2v1.8M338.9 139l.4 .4M338.9 128.8l.4 .4M339.3 126.6v2.6M339.3 136.8v2.6M339.3 126.6l-.4 .4M339.3 136.8l-.4 .4M265.6 146.9v2.6M265.6 149.5h2.6"/>
<path d="M265.6 146.9l.4 .4M265.6 146.9h2.6M266 147.3v1.8M266 149.1h1.8M266 147.3h1.8M266 149.1l-.4 .4M267.8 147.3v1.8M267.8 149.1l.4 .4M268.2 146.9v2.6M268.2 146.9l-.4 .4M270 143.2l2-2 2 2-2 2zM275.7 146.9v2.6"/>
<path d="M275.7 146.9l.4 .4M275.7 149.5h2.6M275.7 146.9h2.6M276.1 147.3v1.8M276.1 149.1h1.8M276.1 147.3h1.8M276.1 149.1l-.4 .4M277.9 147.3v1.8M277.9 149.1l.4 .4M278.3 146.9v2.6M278.3 146.9l-.4 .4M280.1 143.2l2-2 2 2-2 2z"/>
<path d="M285.9 146.9v2.6M285.9 149.5h2.6M285.9 146.9l.4 .4M285.9 146.9h2.6M286.3 147.3v1.8M286.3 149.1l-.4 .4M286.3 149.1h1.8M286.3 147.3h1.8M288.1 147.3v1.8M288.1 149.1l.4 .4M288.5 146.9v2.6M288.5 146.9l-.4 .4"/>
<path d="M290.3 143.2l2-2 2 2-2 2zM296.1 146.9v2.6M296.1 149.5h2.6M296.1 146.9l.4 .4M296.1 146.9h2.6M296.5 147.3v1.8M296.5 149.1h1.8M296.5 147.3h1.8M296.5 149.1l-.4 .4M298.3 147.3v1.8M298.3 149.1l.4 .4M298.7 146.9v2.6"/>
<path d="M298.7 146.9l-.4 .4M300.4 143.2l2-2 2 2-2 2zM306.2 146.9v2.6M306.2 146.9l.4 .4M306.2 149.5h2.6M306.2 146.9h2.6M306.6 147.3v1.8M306.6 149.1h1.8M306.6 147.3h1.8M306.6 149.1l-.4 .4M308.4 147.3v1.8M308.4 149.1l.4 .4"/>
<path d="M308.8 146.9v2.6M308.8 146.9l-.4 .4M310.6 143.2l2-2 2 2-2 2zM316.4 146.9v2.6M316.4 149.5h2.6M316.4 146.9l.4 .4M316.4 146.9h2.6M316.8 147.3v1.8M316.8 149.1h1.8M316.8 147.3h1.8M316.8 149.1l-.4 .4M318.6 147.3v1.8"/>
<path d="M318.6 149.1l.4 .4M319 146.9v2.6M319 146.9l-.4 .4M320.8 143.2l2-2 2 2-2 2zM326.5 146.9v2.6M326.5 146.9l.4 .4M326.5 149.5h2.6M326.5 146.9h2.6M326.9 147.3v1.8M326.9 149.1h1.8M326.9 147.3h1.8M326.9 149.1l-.4 .4"/>
<path d="M328.7 147.3v1.8M328.7 149.1l.4 .4M329.1 146.9v2.6M329.1 146.9l-.4 .4M330.9 143.2l2-2 2 2-2 2zM336.7 146.9v2.6M336.7 149.5h2.6M336.7 146.9h2.6M336.7 146.9l.4 .4M337.1 147.3v1.8M337.1 149.1h1.8M337.1 147.3h1.8"/>
<path d="M337.1 149.1l-.4 .4M338.9 147.3v1.8M338.9 149.1l.4 .4M339.3 146.9v2.6M339.3 146.9l-.4 .4M93.3 172.8v11.4M93.3 172.8l.2-.8h.9l.2 .8M93.3 172.8h1.3M94.6 172.8v11.4M98.4 172.8v11.4M98.4 172.8l.2-.8h.9l.2 .8M98.4 172.8h1.3"/>
<path d="M99.7 172.8v11.4M103.5 172.8v11.4M103.5 172.8l.2-.8h.9l.2 .8M103.5 172.8h1.3M104.8 172.8v11.4M108.6 172.8v11.4M108.6 172.8l.2-.8h.9l.2 .8M108.6 172.8h1.3M109.9 172.8v11.4M113.6 172.8v11.4M113.6 172.8l.2-.8h.9l.2 .8M113.6 172.8h1.3"/>
<path d="M114.9 172.8v11.4M118.7 172.8v11.4M118.7 172.8l.2-.8h.9l.2 .8M118.7 172.8h1.3M120 172.8v11.4M123.8 172.8v11.4M123.8 172.8l.2-.8h.9l.2 .8M123.8 172.8h1.3M125.1 172.8v11.4M128.9 172.8v11.4M128.9 172.8l.2-.8h.9l.2 .8M128.9 172.8h1.3"/>
<path d="M130.2 172.8v11.4M60.7 188.7h83.5v3.4h-83.5zM91.4 188.7v-4.5h40.7v4.5M92.4 184.2v4.5M93.3 192.1v2.1M93.3 194.2h1.3M93.3 194.2l.2 .8h.9l.2-.8M94.6 192.1v2.1M95.5 184.2v4.5M96.5 184.2v4.5M97.5 184.2v4.5M98.4 192.1v2.1"/>
<path d="M98.4 194.2h1.3M98.4 194.2l.2 .8h.9l.2-.8M99.7 192.1v2.1M100.6 184.2v4.5M101.6 184.2v4.5M102.6 184.2v4.5M103.5 192.1v2.1M103.5 194.2h1.3M103.5 194.2l.2 .8h.9l.2-.8M104.8 192.1v2.1M105.7 184.2v4.5M106.7 184.2v4.5"/>
<path d="M107.7 184.2v4.5M108.6 192.1v2.1M108.6 194.2h1.3M108.6 194.2l.2 .8h.9l.2-.8M109.9 192.1v2.1M110.7 184.2v4.5M111.7 184.2v4.5M112.7 184.2v4.5M113.6 192.1v2.1M113.6 194.2h1.3M113.6 194.2l.2 .8h.9l.2-.8M114.9 192.1v2.1"/>
<path d="M115.8 184.2v4.5M116.8 184.2v4.5M117.8 184.2v4.5M118.7 192.1v2.1M118.7 194.2h1.3M118.7 194.2l.2 .8h.9l.2-.8M120 192.1v2.1M120.9 184.2v4.5M121.9 184.2v4.5M122.9 184.2v4.5M123.8 192.1v2.1M123.8 194.2h1.3"/>
<path d="M123.8 194.2l.2 .8h.9l.2-.8M125.1 192.1v2.1M126 184.2v4.5M127 184.2v4.5M128 184.2v4.5M128.9 192.1v2.1M128.9 194.2h1.3M128.9 194.2l.2 .8h.9l.2-.8M130.2 192.1v2.1M131.1 184.2v4.5M138.7 188.7v3.4"/>
<circle cx="63.4" cy="110.1" r=".99"/>
<circle cx="63.4" cy="115.2" r=".99"/>
<circle cx="68.5" cy="110.1" r=".99"/>
<circle cx="68.5" cy="115.2" r=".99"/>
<circle cx="73.5" cy="110.1" r=".99"/>
<circle cx="73.5" cy="115.2" r=".99"/>
<circle cx="78.6" cy="115.2" r=".99"/>
<circle cx="78.6" cy="110.1" r=".99"/>
<circle cx="83.7" cy="115.2" r=".99"/>
<circle cx="83.7" cy="110.1" r=".99"/>
<circle cx="88.8" cy="115.2" r=".99"/>
<circle cx="88.8" cy="110.1" r=".99"/>
<circle cx="93.9" cy="115.2" r=".99"/>
<circle cx="93.9" cy="110.1" r=".99"/>
<circle cx="98.9" cy="110.1" r=".99"/>
<circle cx="98.9" cy="115.2" r=".99"/>
<circle cx="104" cy="110.1" r=".99"/>
<circle cx="104" cy="115.2" r=".99"/>
<circle cx="109.1" cy="110.1" r=".99"/>
<circle cx="109.1" cy="115.2" r=".99"/>
<circle cx="114.2" cy="110.1" r=".99"/>
<circle cx="114.2" cy="115.2" r=".99"/>
<circle cx="119.3" cy="115.2" r=".99"/>
<circle cx="119.3" cy="110.1" r=".99"/>
<circle cx="124.3" cy="115.2" r=".99"/>
<circle cx="124.3" cy="110.1" r=".99"/>
<circle cx="129.4" cy="115.2" r=".99"/>
<circle cx="129.4" cy="110.1" r=".99"/>
<circle cx="134.5" cy="110.1" r=".99"/>
<circle cx="134.5" cy="115.2" r=".99"/>
</g>
<g font-size="3.7">
<text x="75.6" y="27.3">B</text>
<text x="326.5" y="46.3">0.65</text>
<text x="322.2" y="50.9">SQUARE</text>
<text x="327.9" y="55.5">PIN</text>
<text x="327.3" y="60">TYP</text>
<text x="252.4" y="67.7">S8</text>
<text x="350" y="70.2">S15</text>
<text x="372.2" y="82.3">2.54</text>
<text x="161" y="88.9">31.45</text>
<text x="368" y="86.9">SQUARE</text>
<text x="370.7" y="91.5">PITCH</text>
<text x="41.2" y="98.1">22.18</text>
<text x="151.6" y="99.4">20.91</text>
<text x="233.5" y="119.9">S7</text>
<text x="366.3" y="117.1">S0</text>
<text x="366.3" y="121.5">(SERVO</text>
<text x="386.8" y="121.5">0)</text>
<text x="69.5" y="132">15.38</text>
<text x="73" y="136.6">2X</text>
<text x="70.8" y="142.3">16.65</text>
<text x="223.1" y="145.1">GND</text>
<text x="223.1" y="149.4">VCC</text>
<text x="223.1" y="153.7">SIGNAL</text>
<text x="356.3" y="162.3">7.62</text>
<text x="358.6" y="166.8">2X</text>
<text x="60.6" y="179.9">2.25</text>
<text x="148.9" y="179.8">8.35</text>
<text x="149.2" y="184.4">MAX</text>
<text x="295.6" y="181.2">20.32</text>
<text x="299.4" y="185.7">2X</text>
<text x="290" y="195.9">DETAIL</text>
<text x="308.8" y="195.9">B</text>
<text x="286.8" y="200.2">SCALE</text>
<text x="304.6" y="200.2">4</text>
<text x="310.5" y="200.2">:</text>
<text x="315.7" y="200.2">1</text>
<text x="71.6" y="207.1">1.45</text>
<text x="71.7" y="211.7">MAX</text>
<text x="205.5" y="213.1">SERVO</text>
<text x="223.8" y="213.1">PIN</text>
<text x="210.6" y="217.4">DETAIL</text>
<text x="22.9" y="227.9">ONLY</text>
<text x="38" y="227.9">MAJOR</text>
<text x="56.7" y="227.9">AND</text>
<text x="69.4" y="227.9">INTERFACING</text>
<text x="102.5" y="227.9">COMPONENTS</text>
<text x="137.2" y="227.9">SHOWN.</text>
<text x="22.9" y="236.5">THRU-HOLE</text>
<text x="54.3" y="236.5">PINS</text>
<text x="67.9" y="236.5">MAY</text>
<text x="80.7" y="236.5">HAVE</text>
<text x="96.2" y="236.5">SOLDER</text>
<text x="117.2" y="236.5">AT</text>
<text x="126.1" y="236.5">THEIR</text>
<text x="142.2" y="236.5">BASES.</text>
<text x="289.6" y="235.9">.X</text>
<text x="296.7" y="235.9">0.1</text>
<text x="325.4" y="237.1">GO</text>
<text x="336.7" y="237.1">2016-03-23</text>
<text x="22.9" y="245.2">SLIGHT</text>
<text x="41.7" y="245.2">VARIATIONS</text>
<text x="72.3" y="245.2">MAY</text>
<text x="85.1" y="245.2">OCCUR</text>
<text x="104.2" y="245.2">DUE</text>
<text x="116.4" y="245.2">TO</text>
<text x="125.3" y="245.2">MFG</text>
<text x="137.7" y="245.2">AND</text>
<text x="150.4" y="245.2">ASSY.</text>
<text x="289.6" y="244.6">.XXX</text>
<text x="289.6" y="240.2">.XX</text>
<text x="299.6" y="240.2">0.06</text>
<text x="302.6" y="244.6">0.010</text>
<text x="289.6" y="248.9">ANG.</text>
<text x="22.9" y="253.9">SEE</text>
<text x="34.5" y="253.9">DOCUMENTATION</text>
<text x="76.8" y="253.9">FOR</text>
<text x="88.9" y="253.9">HOW</text>
<text x="102" y="253.9">TO</text>
<text x="110.9" y="253.9">USE.</text>
<text x="289.6" y="257.6">BEND</text>
<text x="289.6" y="253.2">MACH</text>
<text x="304.5" y="257.6">1</text>
<text x="305.4" y="253.2">0.5</text>
<text x="369.2" y="252.8">SERVO</text>
<text x="387.5" y="252.8">EXPANSION</text>
<text x="22.9" y="262.5">FOR</text>
<text x="34.9" y="262.5">REFERENCE</text>
<text x="64.9" y="262.5">ONLY.</text>
<text x="81.5" y="262.5">THIS</text>
<text x="94.6" y="262.5">IS</text>
<text x="101.7" y="262.5">NOT</text>
<text x="114" y="262.5">A</text>
<text x="120.2" y="262.5">DESIGN</text>
<text x="139.8" y="262.5">GUIDE.</text>
<text x="369.2" y="261.2">OM-E-SRV</text>
<text x="408.9" y="261.2">A</text>
<text x="371.6" y="269.1">2:1</text>
<text x="386.1" y="269.1">B</text>
<text x="395.9" y="269.1">4</text>
<text x="401.6" y="269.1">OF</text>
<text x="410.4" y="269.1">6</text>
</g>
<g font-size="3.2">
<text x="38.3" y="6.9">8</text>
<text x="90.2" y="7">7</text>
<text x="139.7" y="6.8">6</text>
<text x="190" y="6.8">5</text>
<text x="240.4" y="6.8">4</text>
<text x="290.4" y="6.9">3</text>
<text x="340.4" y="6.8">2</text>
<text x="391.9" y="6.9">1</text>
<text x="10.9" y="41.8">D</text>
<text x="418.9" y="41">D</text>
<text x="10.9" y="106.5">C</text>
<text x="418.4" y="106.6">C</text>
<text x="10.8" y="170.4">B</text>
<text x="419.4" y="170.8">B</text>
<text x="10.8" y="237.4">A</text>
<text x="418.6" y="237">A</text>
<text x="38.8" y="274.1">8</text>
<text x="90.4" y="274.1">7</text>
<text x="140.2" y="274.1">6</text>
<text x="190.1" y="274.1">5</text>
<text x="240.5" y="274.1">4</text>
<text x="289" y="274.1">3</text>
<text x="339.1" y="274.1">2</text>
<text x="391.4" y="274.4">1</text>
</g>
<g font-size="2.1">
<text x="321.3" y="248.2">APPROVED</text>
<text x="321.3" y="256.3">PROJECTION TYPE</text>
</g>
<g font-size="1.8">
<text x="294.9" y="223.2">DIMENSION</text>
<text x="296.4" y="225.8">UNLESS</text>
<text x="306.9" y="225.8">NOTED</text>
<text x="308.8" y="223.2">IN</text>
<text x="312.5" y="223.2">MM</text>
<text x="321.9" y="223.6">THE</text>
<text x="326.2" y="226.2">ONION</text>
<text x="327.7" y="223.6">INFORMATION</text>
<text x="334.7" y="226.2">CORPORATION.</text>
<text x="344.4" y="223.6">CONTAINED</text>
<text x="353" y="226.2">ANY</text>
<text x="358.7" y="223.6">IN</text>
<text x="359.1" y="226.2">REPRODUCTION</text>
<text x="362.3" y="223.6">THIS</text>
<text x="368.7" y="223.6">DRAWING</text>
<text x="378.1" y="226.2">IN</text>
<text x="380.4" y="223.6">IS</text>
<text x="381.7" y="226.2">PART</text>
<text x="383.8" y="223.6">THE</text>
<text x="389.1" y="226.2">OR</text>
<text x="389.6" y="223.6">SOLE</text>
<text x="393.7" y="226.2">AS</text>
<text x="396.7" y="223.6">PROPERTY</text>
<text x="398.2" y="226.2">A</text>
<text x="401.2" y="226.2">WHOLE</text>
<text x="410.2" y="223.6">OF</text>
<text x="289.6" y="229.5">TOLERANCES</text>
<text x="321.3" y="232.2">AUTHOR</text>
<text x="322" y="228.8">WITHOUT</text>
<text x="333.3" y="228.8">THE</text>
<text x="337.3" y="232.2">DATE</text>
<text x="339" y="228.8">WRITTEN</text>
<text x="350" y="228.8">PERMISSION</text>
<text x="365" y="228.8">OF</text>
<text x="369.4" y="228.8">ONION</text>
<text x="377.9" y="228.8">CORPORATION</text>
<text x="395.5" y="228.8">IS</text>
<text x="398.9" y="228.8">PROHIBITED.</text>
<text x="321.3" y="240.1">CHECKED</text>
<text x="337.3" y="240.1">DATE</text>
<text x="337.3" y="248.2">DATE</text>
<text x="369.2" y="248.2">TITLE</text>
<text x="369.2" y="256.4">PART</text>
<text x="376.6" y="256.4">NO.</text>
<text x="405.1" y="256.4">REV.</text>
<text x="289.6" y="261.1">MATERIAL</text>
<text x="235.4" y="268">NEXT</text>
<text x="242.8" y="268">ASSY</text>
<text x="268.8" y="268">USED</text>
<text x="276.4" y="268">ON</text>
<text x="290.8" y="269.1">DO</text>
<text x="295.3" y="269.1">NOT</text>
<text x="301.3" y="269.1">SCALE</text>
<text x="310" y="269.1">DRAWING</text>
<text x="369.2" y="264">SCALE</text>
<text x="382.8" y="264">SIZE</text>
<text x="392.8" y="264">SHEET</text>
</g>
</svg>
